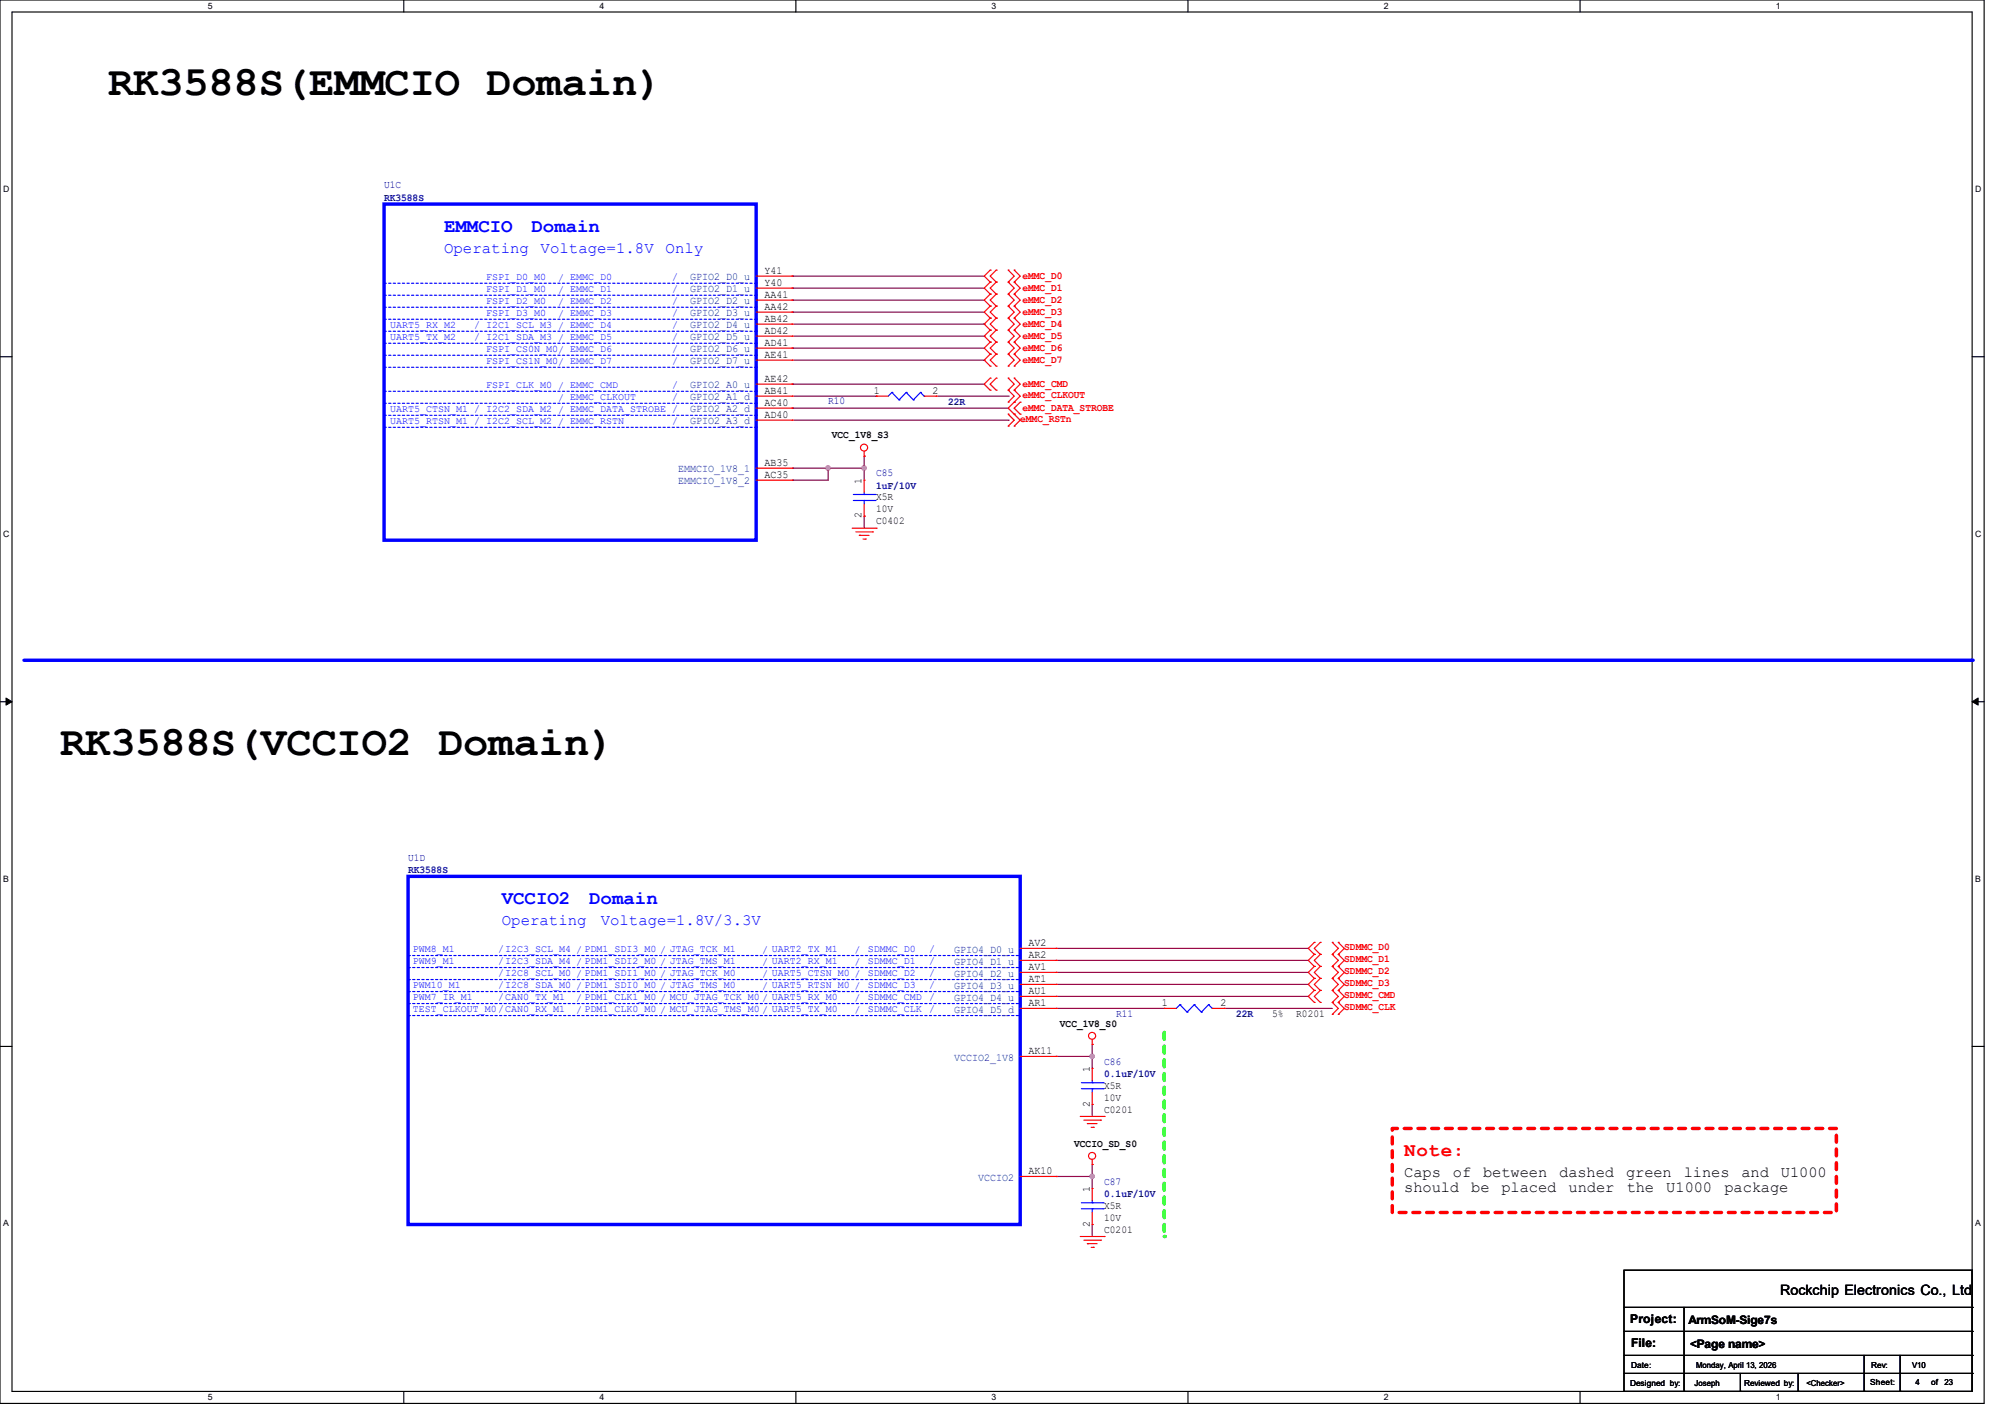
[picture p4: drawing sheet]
<svg xmlns="http://www.w3.org/2000/svg" width="297mm" height="210mm" viewBox="0 0 297 210" stroke-linecap="round" stroke-linejoin="round" font-family="sans-serif">
<path d="M0 0h293.9v207.9h-293.9zM1.8 1.8h290.3v204.3h-290.3z" fill="none" stroke="#000" stroke-width=".17"/>
<g fill="#fff">
<path d="M30.8 .2h.7v1.4h-.7z"/>
<path d="M30.8 206.2h.7v1.4h-.7z"/>
</g>
<path d="M59.8 0v1.8M59.8 206.1v1.8" fill="none" stroke="#000" stroke-width=".17"/>
<g fill="#fff">
<path d="M88.8 .2h.7v1.4h-.7z"/>
<path d="M88.8 206.2h.7v1.4h-.7z"/>
</g>
<path d="M117.9 0v1.8M117.9 206.1v1.8" fill="none" stroke="#000" stroke-width=".17"/>
<g fill="#fff">
<path d="M146.9 .2h.7v1.4h-.7z"/>
<path d="M146.9 206.2h.7v1.4h-.7z"/>
</g>
<path d="M176 0v1.8M176 206.1v1.8" fill="none" stroke="#000" stroke-width=".17"/>
<g fill="#fff">
<path d="M205 .2h.7v1.4h-.7z"/>
<path d="M205 206.2h.7v1.4h-.7z"/>
</g>
<path d="M234.1 0v1.8M234.1 206.1v1.8" fill="none" stroke="#000" stroke-width=".17"/>
<g fill="#fff">
<path d="M263.1 .2h.6v1.4h-.6z"/>
<path d="M263.1 206.2h.6v1.4h-.6z"/>
<path d="M.5 27.3h.9v1.4h-.9z"/>
<path d="M292.6 27.3h.9v1.4h-.9z"/>
<path d="M.5 78.4h.9v1.4h-.9z"/>
<path d="M292.6 78.4h.9v1.4h-.9z"/>
</g>
<path d="M0 52.8h1.8M292.1 52.8h1.8" fill="none" stroke="#000" stroke-width=".17"/>
<g fill="#fff">
<path d="M.5 129.5h.8v1.4h-.8z"/>
<path d="M292.6 129.5h.8v1.4h-.8z"/>
</g>
<path d="M0 103.9h1.8M292.1 103.9h1.8" fill="none" stroke="#000" stroke-width=".17"/>
<path d="M.9 103.4l.9 .5-.9 .5zM292.1 103.9l.9-.5v1z" fill="#000" stroke="#000" stroke-width=".15"/>
<g fill="#fff">
<path d="M.5 180.5h.8v1.4h-.8z"/>
<path d="M292.6 180.5h.8v1.4h-.8z"/>
</g>
<path d="M0 155h1.8M292.1 155h1.8" fill="none" stroke="#000" stroke-width=".17"/>
<path d="M3.6 97.8h288.5" fill="none" stroke="#00f" stroke-width=".51"/>
<circle cx="292.1" cy="97.8" r=".25" fill="#00f"/>
<path d="M206.2 167.1h65.8v12.5h-65.8z" fill="none" stroke="#f00" stroke-width=".51" stroke-dasharray="1 1"/>
<path d="M172.5 152.9v30.2" fill="none" stroke="#0f0" stroke-width=".51" stroke-dasharray="1 1"/>
<circle cx="172.5" cy="183.1" r=".25" fill="#0f0" stroke-dasharray="1 1"/>
<g fill="none" stroke="#800040" stroke-width=".17">
<path d="M117.3 40.9h.1M117.3 42.7h.1M117.3 44.4h.1M117.3 46.2h.1M117.3 51.6h.1M117.3 56.9h.1M117.3 40.9h28.5M117.3 42.7h28.5M117.3 44.4h28.5M117.3 46.2h28.5M117.3 48h28.5M117.3 49.8h28.5"/>
<path d="M117.3 51.6h28.5M117.3 53.3h28.5M117.3 58.7h12.5M117.3 56.9h28.5M129.8 58.7h.1M138.7 58.7h10.7M145.8 48h.1M145.8 49.8h.1M145.8 53.3h.1M149.4 58.7h.1M117.3 69.3h.1M117.3 71.1h.1"/>
<path d="M117.3 60.5h.1M117.3 69.3h10.7M117.3 60.5h32.1M117.3 62.2h32.1M122.7 69.3h.1M122.7 69.3v1.8h-5.4M128 76.5h.1M128 69.3h.1M128 67.6h.1M128 67.6v3.5M128 76.5v1.7M149.4 62.2h.1"/>
<path d="M156.5 156.5h.1M156.5 140.5h.1M156.5 142.2h.1M156.5 144h.1M156.5 145.8h.1M156.5 147.6h.1M156.5 156.5h5.3M156.5 140.5h37.3M156.5 142.2h37.3M156.5 144h37.3M156.5 145.8h37.3M156.5 147.6h37.3"/>
<path d="M156.5 149.4h16M161.8 156.5h.1M161.8 154.7h.1M161.8 154.7v3.5M172.5 149.4h.1M181.4 149.4h.1M181.4 149.4h16M156.5 174.2h.1M156.5 174.2h5.3M161.8 172.5h.1M161.8 174.2h.1M161.8 163.6h.1"/>
<path d="M161.8 163.6v1.8M161.8 172.5v3.5M161.8 181.4h.1M161.8 181.4v1.7"/>
</g>
<g fill="#f0f" stroke="#f0f" stroke-width=".17">
<circle cx="128" cy="69.3" r=".32"/>
<circle cx="122.7" cy="69.3" r=".32"/>
<circle cx="161.8" cy="174.2" r=".32"/>
<circle cx="161.8" cy="156.4" r=".32"/>
</g>
<g fill="none" stroke="#f00" stroke-width=".17">
<path d="M112 58.7h5.3M112 56.9h5.3M112 40.9h5.3M112 42.7h5.3M112 44.4h5.3M112 46.2h5.3M112 48h5.3M112 49.8h5.3M112 51.6h5.3M112 53.3h5.3M117.3 58.7h.1M117.3 56.9h.1"/>
<path d="M117.3 40.9h.1M117.3 42.7h.1M117.3 44.4h.1M117.3 46.2h.1M117.3 48h.1M117.3 49.8h.1M117.3 51.6h.1M117.3 53.3h.1M129.8 58.7h.1M129.8 58.7h1.8M136.9 58.7h1.8M138.7 58.7h.1"/>
<path d="M146.7 47.1h.1M146.7 48.9h.1M146.7 50.7h.1M146.7 52.5h.1M146.7 54.2h.1M146.7 40h.1M146.7 41.8h.1M146.7 43.6h.1M146.7 45.3h.1M146.7 56h.1M146.7 57.8h.1M146.7 56l-.9 .9 .9 .9"/>
<path d="M146.7 47.1l-.9 .9 .9 .9M146.7 52.5l-.9 .8 .9 .9M146.7 41.8l-.9 .9 .9 .9M146.7 48.9l-.9 .9 .9 .9M146.7 43.6l-.9 .8 .9 .9M146.7 40l-.9 .9 .9 .9M146.7 45.3l-.9 .9 .9 .9M146.7 50.7l-.9 .9 .9 .9M147.6 48.9h.1M147.6 47.1h.1M147.6 50.7h.1M147.6 54.2h.1"/>
<path d="M147.6 52.5h.1M147.6 41.8h.1M147.6 40h.1M147.6 43.6h.1M147.6 45.3h.1M147.6 57.8h.1M147.6 56h.1M147.6 56l-.9 .9 .9 .9M147.6 47.1l-.9 .9 .9 .9M147.6 50.7l-.9 .9 .9 .9M147.6 43.6l-.9 .8 .9 .9M147.6 48.9l-.9 .9 .9 .9"/>
<path d="M147.6 52.5l-.9 .8 .9 .9M147.6 45.3l-.9 .9 .9 .9M147.6 40l-.9 .9 .9 .9M147.6 41.8l-.9 .9 .9 .9M149.4 48.9h.1M149.4 47.1h.1M149.4 50.7h.1M149.4 54.2h.1M149.4 52.5h.1M149.4 59.6h.1M149.4 57.8h.1M149.4 41.8h.1"/>
<path d="M149.4 40h.1M149.4 43.6h.1M149.4 45.3h.1M149.4 56h.1M149.4 50.7l.8 .9-.8 .9M149.4 43.6l.8 .8-.8 .9M149.4 47.1l.8 .9-.8 .9M149.4 52.5l.8 .8-.8 .9M149.4 45.3l.8 .9-.8 .9M149.4 48.9l.8 .9-.8 .9M149.4 56l.8 .9-.8 .9M149.4 57.8l.8 .9-.8 .9"/>
<path d="M149.4 40l.8 .9-.8 .9M149.4 41.8l.8 .9-.8 .9M150.2 59.6h.1M150.2 48.9h.1M150.2 47.1h.1M150.2 50.7h.1M150.2 54.2h.1M150.2 52.5h.1M150.2 57.8h.1M150.2 41.8h.1M150.2 40h.1M150.2 43.6h.1"/>
<path d="M150.2 45.3h.1M150.2 56h.1M150.2 57.8l.9 .9-1.7 1.8 1.7 1.7-.9 .9M150.2 41.8l.9 .9-.9 .9M150.2 52.5l.9 .8-.9 .9M150.2 47.1l.9 .9-.9 .9M150.2 43.6l.9 .8-.9 .9M150.2 48.9l.9 .9-.9 .9M150.2 45.3l.9 .9-.9 .9M150.2 40l.9 .9-.9 .9M150.2 50.7l.9 .9-.9 .9M150.2 56l.9 .9-.9 .9"/>
<path d="M151.1 59.6h.1M151.1 59.6l-.9 .9 .9 .8M112 62.2h5.3M112 60.5h5.3M112 69.3h5.3M112 71.1h5.3M117.3 62.2h.1M117.3 60.5h.1M117.3 69.3h.1M117.3 71.1h.1M126.2 78.2h3.6M126.8 78.8h2.4"/>
<path d="M127.3 79.3h.1M127.3 79.3h1.4M127.8 79.8h.4M128 67.6h.1M128 71.1h.1M128 76.5h.1M128 66.8v.8M128 71.1v1.8M128 74.7v1.8M128.2 79.8h.1M129.2 78.8h.1M129.8 78.2h.1"/>
<path d="M149.4 63.1h.1M149.4 61.3h.1M149.4 61.3l.8 .9-.8 .9M150.2 61.3h.1M150.2 63.1h.1M151.1 61.3h.1M194.7 139.6h.1M194.7 139.6l-.9 .9 .9 .9M195.6 139.6h.1M195.6 139.6l-.9 .9 .9 .9M197.4 139.6h.1M197.4 139.6l.8 .9-.8 .9"/>
<path d="M198.2 139.6h.1M198.2 139.6l.9 .9-.9 .9M151.1 149.4h5.4M151.1 147.6h5.4M151.1 140.5h5.4M151.1 142.2h5.4M151.1 144h5.4M151.1 145.8h5.4M151.1 156.5h5.4M156.5 149.4h.1M156.5 147.6h.1M156.5 140.5h.1"/>
<path d="M156.5 142.2h.1M156.5 144h.1M156.5 145.8h.1M156.5 156.5h.1M161.8 154.7h.1M161.8 158.2h.1M161.8 154v.7M161.8 158.2v1.8M172.5 149.4h.1M172.5 149.4h1.7M179.6 149.4h1.8M181.4 149.4h.1"/>
<path d="M194.7 141.4h.1M194.7 143.1h.1M194.7 144.9h.1M194.7 146.7h.1M194.7 148.5h.1M194.7 144.9l-.9 .9 .9 .9M194.7 141.4l-.9 .8 .9 .9M194.7 146.7l-.9 .9 .9 .9M194.7 143.1l-.9 .9 .9 .9M195.6 141.4h.1M195.6 143.1h.1M195.6 144.9h.1"/>
<path d="M195.6 146.7h.1M195.6 148.5h.1M195.6 143.1l-.9 .9 .9 .9M195.6 141.4l-.9 .8 .9 .9M195.6 144.9l-.9 .9 .9 .9M195.6 146.7l-.9 .9 .9 .9M197.4 141.4h.1M197.4 143.1h.1M197.4 144.9h.1M197.4 146.7h.1M197.4 148.5h.1M197.4 150.2h.1"/>
<path d="M197.4 143.1l.8 .9-.8 .9M197.4 144.9l.8 .9-.8 .9M197.4 141.4l.8 .8-.8 .9M197.4 146.7l.8 .9-.8 .9M197.4 148.5l.8 .9-.8 .8M198.2 141.4h.1M198.2 143.1h.1M198.2 144.9h.1M198.2 146.7h.1M198.2 148.5h.1M198.2 150.2h.1M198.2 141.4l.9 .8-.9 .9"/>
<path d="M198.2 143.1l.9 .9-.9 .9M198.2 144.9l.9 .9-.9 .9M198.2 146.7l.9 .9-.9 .9M198.2 148.5l.9 .9-.9 .8M151.1 174.2h5.4M156.5 174.2h.1M160 165.4h3.6M160.6 165.9h2.4M161.1 166.4h.1M161.1 166.4h1.4M161.6 167h.4M161.8 172.5h.1"/>
<path d="M161.8 163.6h.1M161.8 176h.1M161.8 161.8v1.8M161.8 171.7v.8M161.8 176v1.8M161.8 179.6v1.8M162 167h.1M163 165.9h.1M163.6 165.4h.1M160 183.1h3.6M160.6 183.7h2.4M161.1 184.2h.1"/>
<path d="M161.1 184.2h1.4M161.6 184.7h.4M161.8 181.4h.1M162 184.7h.1M163 183.7h.1M163.6 183.1h.1"/>
<circle cx="128" cy="66.3" r=".52"/>
<circle cx="161.8" cy="153.4" r=".52"/>
<circle cx="161.8" cy="171.2" r=".52"/>
</g>
<g fill="none" stroke="#000" stroke-width=".17">
<path d="M240.6 188.1h51.5v18h-51.5zM240.6 193.6h51.5M240.6 197.2h51.5M249.5 193.6v12.5M292.1 193.6h.1M292.1 197.2h.1M240.6 200.7h51.5M240.6 203.4h51.5M249.5 206.1h.1M257.8 206.1h.1M257.8 203.4v2.7M266.4 206.1h.1"/>
<path d="M266.4 203.4v2.7M276.1 206.1h.1M276.1 200.7v5.4M281.5 206.1h.1M281.5 200.7v5.4M292.1 200.7h.1M292.1 203.4h.1"/>
</g>
<path d="M56.9 30.2h55.1v49.8h-55.1zM60.5 129.8h90.6v51.6h-90.6z" fill="none" stroke="#00f" stroke-width=".51"/>
<g fill="none" stroke="#00f" stroke-width=".17" stroke-dasharray=".3 .3">
<path d="M56.9 42h55.1M56.9 43.7h55.1M56.9 59.7h55.1M56.9 58h55.1M56.9 54.4h55.1M56.9 52.6h55.1M56.9 50.8h55.1M56.9 49.1h55.1M56.9 47.3h55.1M56.9 45.5h55.1M112 42h.1M112 43.7h.1"/>
<path d="M112 59.7h.1M112 58h.1M112 54.4h.1M112 52.6h.1M112 50.8h.1M112 49.1h.1M112 47.3h.1M112 45.5h.1M56.9 61.5h55.1M56.9 63.3h55.1M112 61.5h.1M112 63.3h.1"/>
<path d="M60.5 150.4h90.5M60.5 148.6h90.5M60.5 146.9h90.5M60.5 145.1h90.5M60.5 143.3h90.5M60.5 141.5h90.5M151 150.4h.1M151 148.6h.1M151 146.9h.1M151 145.1h.1M151 143.3h.1M151 141.5h.1"/>
</g>
<g fill="none" stroke="#00f" stroke-width=".17">
<path d="M132.1 58.1h.1M132.1 58.1l-.5 .6M132.1 58.1l1.1 1.1M133.2 59.2h.1M134.2 58.1h.1M134.2 58.1l-1 1.1M134.2 58.1l1.1 1.1M135.3 59.2h.1M136.4 58.1h.1M136.4 58.1l-1.1 1.1M136.4 58.1l.5 .6M136.9 58.7h.1"/>
<path d="M126.4 74.1h3.2M126.4 73.2h3.2M128 73.2h.1M128 74.1h.1M128 72.9v.3M128 74.1v.6M129.6 74.1h.1M129.6 73.2h.1M174.8 148.8h.1M174.8 148.8l-.6 .6M174.8 148.8l1.1 1.1M175.9 149.9h.1"/>
<path d="M176.9 148.8h.1M176.9 148.8l-1 1.1M176.9 148.8l1.1 1.1M178 149.9h.1M179 148.8h.1M179 148.8l-1 1.1M179 148.8l.6 .6M179.6 149.4h.1M160.2 161.2h3.2M160.2 160.4h3.2M160.2 179h3.2M160.2 178.1h3.2"/>
<path d="M161.8 160.4h.1M161.8 161.2h.1M161.8 178.1h.1M161.8 179h.1M161.8 160v.4M161.8 161.2v.6M161.8 177.8v.3M161.8 179v.6M163.4 161.2h.1M163.4 160.4h.1M163.4 179h.1M163.4 178.1h.1"/>
</g>
<g font-size="6.2">
<text x="16" y="14.1">RK3588S(EMMCIO Domain)</text>
<text x="8.9" y="111.9">RK3588S(VCCIO2 Domain)</text>
</g>
<g font-size="2.8" fill="#00f">
<text x="65.8" y="34.4">EMMCIO</text>
<text x="78.7" y="34.4">Domain</text>
<text x="74.3" y="133.9">VCCIO2</text>
<text x="87.3" y="133.9">Domain</text>
</g>
<text font-size="2.8" fill="#f00" x="208" y="171.3">Note:</text>
<g font-size="2.3" fill="#00f">
<text x="65.8" y="37.5">Operating</text>
<text x="80.1" y="37.5">Voltage=1.8V</text>
<text x="98.6" y="37.5">Only</text>
<text x="74.3" y="137">Operating</text>
<text x="89" y="137">Voltage=1.8V/3.3V</text>
</g>
<g font-size="2.3">
<text x="208" y="174.3">Caps</text>
<text x="208" y="176.6">should</text>
<text x="215.2" y="174.3">of</text>
<text x="217.9" y="176.6">be</text>
<text x="219.7" y="174.3">between</text>
<text x="222.4" y="176.6">placed</text>
<text x="231" y="174.3">dashed</text>
<text x="232.4" y="176.6">under</text>
<text x="240.9" y="174.3">green</text>
<text x="241" y="176.6">the</text>
<text x="246.8" y="176.6">U1000</text>
<text x="249.4" y="174.3">lines</text>
<text x="255.4" y="176.6">package</text>
<text x="258" y="174.3">and</text>
<text x="263.8" y="174.3">U1000</text>
</g>
<text font-size="2.1" x="263.7" y="191.9">Rockchip Electronics Co., Ltd</text>
<g font-size="1.8">
<text x="241.5" y="196">Project:</text>
<text x="241.6" y="199.6">File:</text>
</g>
<g font-size="1.7">
<text x="250.1" y="196.1">ArmSoM-Sige7s</text>
<text x="250.4" y="199.7">&lt;Page name&gt;</text>
</g>
<g font-size="1.6" fill="#000080">
<text x="56.9" y="29.7">RK3588S</text>
<text x="56.9" y="27.9">U1C</text>
<text x="122.7" y="59.9">R10</text>
<text x="140.5" y="59.9">22R</text>
<text x="129.8" y="70.6">C85</text>
<text x="129.8" y="72.4">1uF/10V</text>
<text x="60.5" y="129.3">RK3588S</text>
<text x="60.5" y="127.5">U1D</text>
<text x="165.4" y="150.6">R11</text>
<text x="183.1" y="150.6">22R</text>
<text x="163.6" y="157.7">C86</text>
<text x="163.6" y="159.5">0.1uF/10V</text>
<text x="163.6" y="175.5">C87</text>
<text x="163.6" y="177.3">0.1uF/10V</text>
</g>
<g font-size="1.6" fill="#004080">
<text x="102.2" y="41.5">GPIO2_D0_u</text>
<text x="102.2" y="43.3">GPIO2_D1_u</text>
<text x="102.2" y="45.1">GPIO2_D2_u</text>
<text x="102.2" y="46.9">GPIO2_D3_u</text>
<text x="102.2" y="48.6">GPIO2_D4_u</text>
<text x="102.2" y="50.4">GPIO2_D5_u</text>
<text x="102.2" y="52.2">GPIO2_D6_u</text>
<text x="102.2" y="54">GPIO2_D7_u</text>
<text x="102.2" y="59.3">GPIO2_A1_d</text>
<text x="102.2" y="57.5">GPIO2_A0_u</text>
<text x="102.2" y="62.9">GPIO2_A3_d</text>
<text x="102.2" y="61.1">GPIO2_A2_d</text>
<text x="100.5" y="70">EMMCIO_1V8_1</text>
<text x="100.5" y="71.8">EMMCIO_1V8_2</text>
<text x="141.4" y="141.1">GPIO4_D0_u</text>
<text x="141.4" y="142.9">GPIO4_D1_u</text>
<text x="141.4" y="150">GPIO4_D5_d</text>
<text x="141.4" y="148.2">GPIO4_D4_u</text>
<text x="141.4" y="144.7">GPIO4_D2_u</text>
<text x="141.4" y="146.4">GPIO4_D3_u</text>
<text x="141.4" y="157.1">VCCIO2_1V8</text>
<text x="144.9" y="174.9">VCCIO2</text>
</g>
<g font-size="1.6">
<text x="113.2" y="40.5">Y41</text>
<text x="113.2" y="42.3">Y40</text>
<text x="113.2" y="44.1">AA41</text>
<text x="113.2" y="45.8">AA42</text>
<text x="113.2" y="47.6">AB42</text>
<text x="113.2" y="49.4">AD42</text>
<text x="113.2" y="51.2">AD41</text>
<text x="113.2" y="53">AE41</text>
<text x="113.2" y="58.3">AB41</text>
<text x="113.2" y="56.5">AE42</text>
<text x="129.5" y="58.3">1</text>
<text x="138.1" y="58.3">2</text>
<text x="113.2" y="61.8">AD40</text>
<text x="113.2" y="60.1">AC40</text>
<text x="123.2" y="64.9">VCC_1V8_S3</text>
<text x="113.2" y="69">AB35</text>
<text x="113.2" y="70.7">AC35</text>
<text x="127.6" y="71.7" transform="rotate(-90 127.6 71.7)">1</text>
<text x="127.6" y="76.8" transform="rotate(-90 127.6 76.8)">2</text>
<text x="129.8" y="77.7">C0402</text>
<text x="129.8" y="74.1">X5R</text>
<text x="129.8" y="75.9">10V</text>
<text x="152.4" y="140.1">AV2</text>
<text x="152.4" y="141.9">AR2</text>
<text x="152.4" y="143.6">AV1</text>
<text x="152.4" y="149">AR1</text>
<text x="152.4" y="147.2">AU1</text>
<text x="152.4" y="145.4">AT1</text>
<text x="172.1" y="149">1</text>
<text x="180.8" y="149">2</text>
<text x="157" y="152.1">VCC_1V8_S0</text>
<text x="188.5" y="150.6">5%</text>
<text x="192" y="150.6">R0201</text>
<text x="152.4" y="156.1">AK11</text>
<text x="161.4" y="158.8" transform="rotate(-90 161.4 158.8)">1</text>
<text x="163.6" y="161.2">X5R</text>
<text x="161.4" y="163.9" transform="rotate(-90 161.4 163.9)">2</text>
<text x="163.6" y="164.8">C0201</text>
<text x="163.6" y="163">10V</text>
<text x="152.4" y="173.9">AK10</text>
<text x="159.1" y="169.8">VCCIO_SD_S0</text>
<text x="161.4" y="176.6" transform="rotate(-90 161.4 176.6)">1</text>
<text x="163.6" y="179">X5R</text>
<text x="161.4" y="181.7" transform="rotate(-90 161.4 181.7)">2</text>
<text x="163.6" y="182.6">C0201</text>
<text x="163.6" y="180.8">10V</text>
</g>
<g font-size="1.6" fill="#f00">
<text x="151.5" y="41.3">eMMC_D0</text>
<text x="151.5" y="43.1">eMMC_D1</text>
<text x="151.5" y="44.8">eMMC_D2</text>
<text x="151.5" y="46.6">eMMC_D3</text>
<text x="151.5" y="48.4">eMMC_D4</text>
<text x="151.5" y="50.2">eMMC_D5</text>
<text x="151.5" y="53.7">eMMC_D7</text>
<text x="151.5" y="51.9">eMMC_D6</text>
<text x="151.5" y="58.9">eMMC_CLKOUT</text>
<text x="151.5" y="57.3">eMMC_CMD</text>
<text x="151.1" y="62.4">eMMC_RSTn</text>
<text x="151.5" y="60.8">eMMC_DATA_STROBE</text>
<text x="199.1" y="140.7">SDMMC_D0</text>
<text x="199.1" y="142.4">SDMMC_D1</text>
<text x="199.1" y="144.2">SDMMC_D2</text>
<text x="199.1" y="146">SDMMC_D3</text>
<text x="199.1" y="147.8">SDMMC_CMD</text>
<text x="199.1" y="149.6">SDMMC_CLK</text>
</g>
<g font-size="1.5" fill="#00f">
<text x="72" y="41.4">FSPI_D0_M0</text>
<text x="82.7" y="41.6">/ EMMC_D0</text>
<text x="99.6" y="41.4">/</text>
<text x="72" y="43.2">FSPI_D1_M0</text>
<text x="72" y="45">FSPI_D2_M0</text>
<text x="72" y="46.7">FSPI_D3_M0</text>
<text x="82.7" y="46.9">/ EMMC_D3</text>
<text x="82.7" y="45.1">/ EMMC_D2</text>
<text x="82.7" y="43.3">/ EMMC_D1</text>
<text x="99.6" y="46.7">/</text>
<text x="99.6" y="45">/</text>
<text x="99.6" y="43.2">/</text>
<text x="57.8" y="48.5">UART5_RX_M2</text>
<text x="57.8" y="50.3">UART5_TX_M2</text>
<text x="70.2" y="48.5">/ I2C1_SCL_M3 / EMMC_D4</text>
<text x="70.2" y="50.3">/ I2C1_SDA_M3 / EMMC_D5</text>
<text x="72" y="52.1">FSPI_CS0N_M0/ EMMC_D6</text>
<text x="72" y="53.8">FSPI_CS1N_M0/ EMMC_D7</text>
<text x="99.6" y="53.8">/</text>
<text x="99.6" y="52.1">/</text>
<text x="99.6" y="50.3">/</text>
<text x="99.6" y="48.5">/</text>
<text x="72" y="57.4">FSPI_CLK_M0 / EMMC_CMD</text>
<text x="82.7" y="59.4">/ EMMC_CLKOUT</text>
<text x="99.6" y="59.2">/</text>
<text x="99.6" y="57.4">/</text>
<text x="57.8" y="61">UART5_CTSN_M1 / I2C2_SDA_M2 / EMMC_DATA_STROBE /</text>
<text x="57.8" y="62.7">UART5_RTSN_M1 / I2C2_SCL_M2 / EMMC_RSTN</text>
<text x="99.6" y="62.7">/</text>
<text x="61.2" y="141">PWM8_M1</text>
<text x="61.2" y="142.7">PWM9_M1</text>
<text x="73.8" y="142.7">/I2C3_SDA_M4 / PDM1_SDI2_M0 / JTAG_TMS_M1</text>
<text x="73.8" y="141">/I2C3_SCL_M4 / PDM1_SDI3_M0 / JTAG_TCK_M1</text>
<text x="112.9" y="141.1">/ UART2_TX_M1</text>
<text x="112.9" y="142.9">/ UART2_RX_M1</text>
<text x="126.6" y="141.1">/</text>
<text x="126.6" y="142.9">/</text>
<text x="128.6" y="141">SDMMC_D0</text>
<text x="128.6" y="142.7">SDMMC_D1</text>
<text x="137.6" y="142.7">/</text>
<text x="137.6" y="141">/</text>
<text x="61.2" y="146.3">PWM10_M1</text>
<text x="61.2" y="148.1">PWM7_IR_M1</text>
<text x="61.2" y="149.9">TEST_CLKOUT_M0/CAN0_RX_M1</text>
<text x="73.8" y="146.3">/I2C8_SDA_M0 / PDM1_SDI0_M0 / JTAG_TMS_M0</text>
<text x="73.8" y="148.1">/CAN0_TX_M1</text>
<text x="73.8" y="144.5">/I2C8_SCL_M0 / PDM1_SDI1_M0 / JTAG_TCK_M0</text>
<text x="85.3" y="148.3">/ PDM1_CLK1_M0 / MCU_JTAG_TCK_M0 / UART5_RX_M0</text>
<text x="112.9" y="144.7">/ UART5_CTSN_M0 /</text>
<text x="112.9" y="146.5">/ UART5_RTSN_M0 /</text>
<text x="126.6" y="148.3">/</text>
<text x="128.6" y="148.1">SDMMC_CMD</text>
<text x="128.6" y="149.9">SDMMC_CLK</text>
<text x="128.6" y="144.5">SDMMC_D2</text>
<text x="128.6" y="146.3">SDMMC_D3</text>
<text x="137.6" y="144.5">/</text>
<text x="137.6" y="146.3">/</text>
<text x="137.6" y="148.1">/</text>
<text x="137.6" y="149.9">/</text>
<text x="85.3" y="150">/ PDM1_CLK0_M0 / MCU_JTAG_TMS_M0 / UART5_TX_M0</text>
<text x="126.6" y="150">/</text>
</g>
<g font-size="1.3">
<text x="30.8" y="1.3">5</text>
<text x="88.8" y="1.3">4</text>
<text x="146.9" y="1.3">3</text>
<text x="205" y="1.3">2</text>
<text x="263.1" y="1.3">1</text>
<text x=".5" y="28.4">D</text>
<text x="292.6" y="28.4">D</text>
<text x=".5" y="79.5">C</text>
<text x="292.6" y="79.5">C</text>
<text x=".5" y="130.6">B</text>
<text x="292.6" y="130.6">B</text>
<text x=".5" y="181.7">A</text>
<text x="292.6" y="181.7">A</text>
<text x="30.8" y="207.4">5</text>
<text x="88.8" y="207.4">4</text>
<text x="146.9" y="207.4">3</text>
<text x="205" y="207.4">2</text>
<text x="263.1" y="207.4">1</text>
</g>
<g font-size="1.2">
<text x="241.6" y="202.6">Date:</text>
<text x="251.2" y="202.6">Monday, April 13, 2026</text>
<text x="277.2" y="202.6">Rev:</text>
<text x="283.2" y="202.6">V10</text>
<text x="241.5" y="205.3">Designed by:</text>
<text x="251" y="205.3">Joseph</text>
<text x="258.4" y="205.3">Reviewed by:</text>
<text x="267.6" y="205.3">&lt;Checker&gt;</text>
<text x="277" y="205.1">Sheet:</text>
<text x="283.8" y="205.1">4</text>
<text x="286.1" y="205.1">of</text>
<text x="288" y="205.1">23</text>
</g>
</svg>
